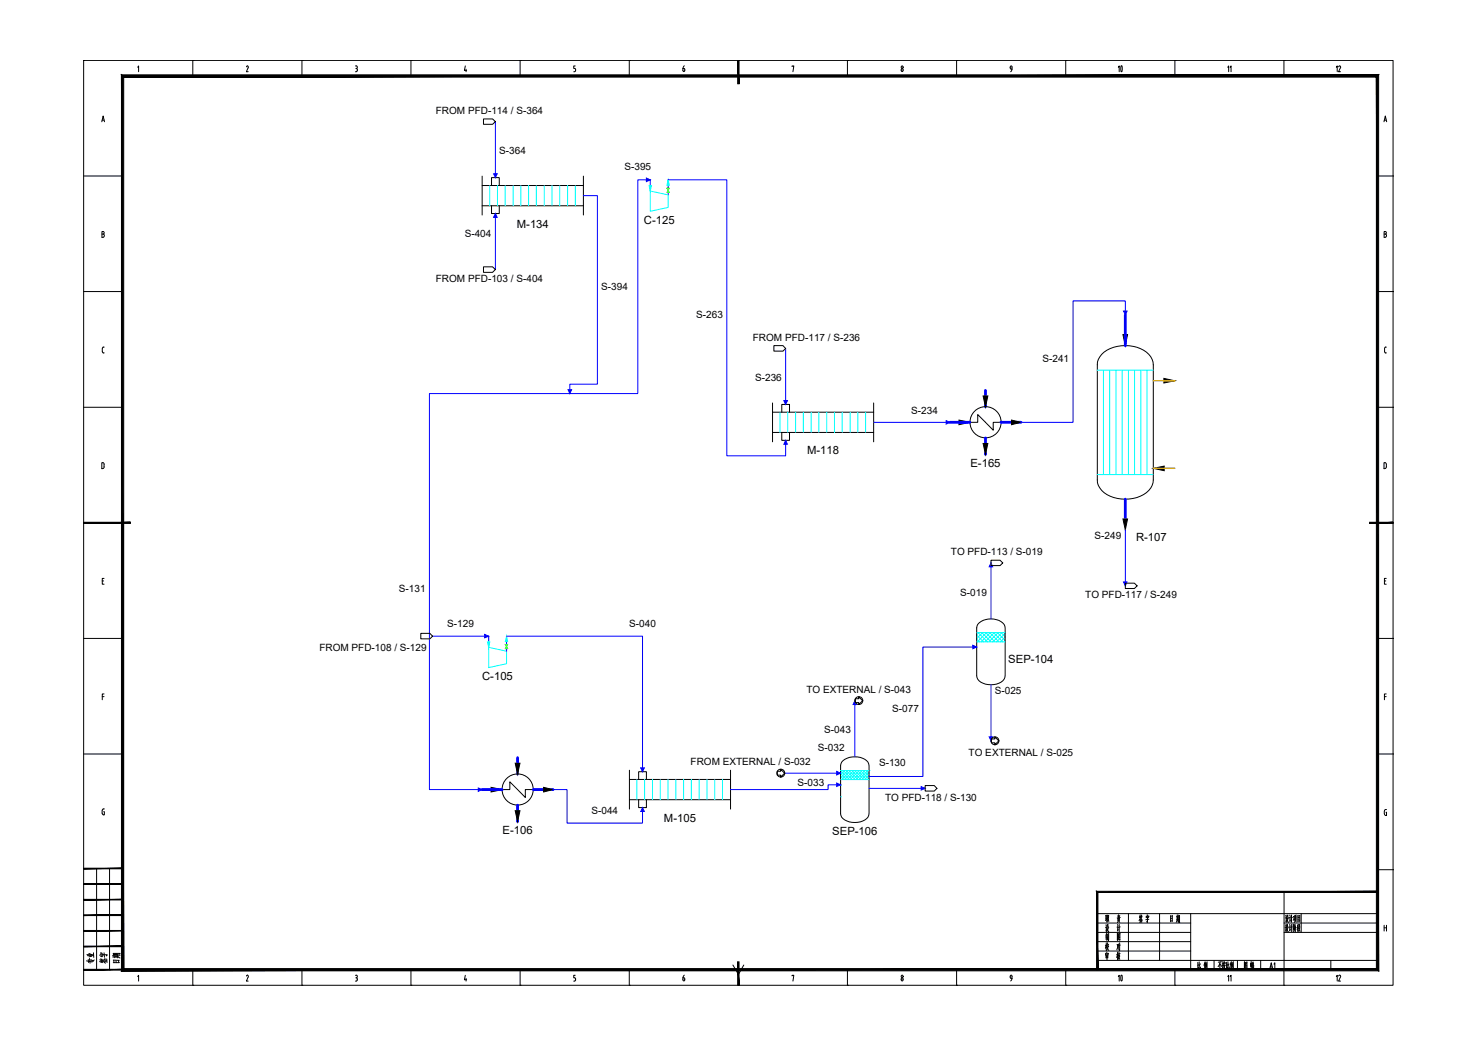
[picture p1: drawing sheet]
<svg xmlns="http://www.w3.org/2000/svg" width="420mm" height="297mm" viewBox="0 0 420 297" stroke-linecap="round" stroke-linejoin="round" font-family="sans-serif">
<g fill="none" stroke="#000" stroke-width=".28">
<path d="M23.8 17.2h372.2v262.9h-372.2zM39.1 19.1l.3-.4v1.7M54.8 17.2h.1M54.8 17.2v4.4M70.3 18.7l.3 .2v.4M70.3 18.7l-.2 .3M70.5 19.3l-.5 1.1h.6M85.8 17.2h.1M85.8 17.2v4.4M101 18.7h.3M101.2 19.5h.1M101.3 18.7l.3 .4-.3 .4 .2 .1v.4"/>
<path d="M101.6 20l-.3 .3M116.8 17.2h.1M116.8 17.2v4.4M132.3 18.7l-.3 1.3h.7M132.5 19.7v.7M147.9 17.2h.1M147.9 17.2v4.4M163.4 19.5l.2 .3M163.5 18.7h-.4v.8h.3M163.6 19.8v.2M163.6 20l-.2 .3M178.9 17.2h.1"/>
<path d="M178.9 17.2v4.4M194.1 20l.3 .3 .3-.3M194.4 19.5h-.3v.5M194.4 19.5l.3 .2-.1 .3M194.5 18.7l-.3 .7M209.9 17.2h.1M225.2 18.9v-.2h.5l-.3 1.7M240.9 17.2h.1M240.9 17.2v4.4M256.2 20l.3 .3 .2-.3M256.7 19.8v.2M256.7 19.8l-.2-.3-.3 .5"/>
<path d="M271.9 17.2h.1M271.9 17.2v4.4M287.4 19.7h.3M287.7 19.1l-.1 .8-.3 .5M287.7 19.1l-.1-.3a.43 .43 0 0 0-.4 .3 .43 .43 0 0 0 .3 .5M303 17.2h.1M303 17.2v4.4M334 17.2h.1M334 17.2v4.4M365 17.2h.1M365 17.2v4.4M28.9 34.6l.4-1.6 .4 1.6"/>
<path d="M29 34.1h.6M101 20.4h.3M163.1 20.4h.3M393.4 34.6l.4-1.6 .4 1.6M393.5 34.1h.6M23.8 50h11M391.6 50h4.4M396 50h.1M29 65.8l.6 .2v.4l-.3 .1 .4 .5-.2 .4-.5 .1zM29 66.5h.3M393.5 66.5h.3M393.8 65.8h-.3v1.7h.3"/>
<path d="M393.8 65.8l.3 .4-.3 .3 .4 .5-.4 .4M23.8 82.9h11M29.1 99.1v.8M29.1 99.9l.1 .4h.4M29.6 98.7h-.4l-.1 .4M391.6 82.9h4.4M394.1 98.7h-.4l-.1 .4v1l.5 .2M396 82.9h.1M23.8 115.8h11M391.6 115.8h4.4M396 115.8h.1M29.2 131.5h-.3v1.7h.3"/>
<path d="M29.3 131.5l.3 .5M29.6 132v.7M29.6 132.7l-.3 .5M394.1 132l-.2-.4-.5-.1v1.7l.7-.3v-.9M396 148.6h.1M29.1 165.1h.3M29.6 164.4h-.5v1.7h.5M393.6 165.1h.3M394.1 164.4h-.5v1.7h.5M23.8 181.5h11M29.1 198h.5M29.6 197.3h-.5v1.6"/>
<path d="M391.6 181.5h4.4M393.6 198h.5M394.1 197.3h-.5v1.6M396 181.5h.1M23.8 214.3h11M391.6 214.3h4.4M396 214.3h.1M29 230.4v.8M29.5 230.7h.2v.9l-.5-.1-.1-.4M29.7 229.9l-.5 .1-.1 .4M393.5 230.6v.7M393.6 231.3l.3 .5"/>
<path d="M394 230.9h.2v.9h-.3M394.2 230.1l-.5 .1-.1 .4M27.5 246.9v28.8M31.1 246.9v28.8M311.9 259.7h79.7M320.8 259.7v13.3M326.1 260l.1 .4M329.6 259.7v13.3M338.5 259.7v16M365 253.5v26.6M369.9 259.7v5.3M391.6 247.2h4.4"/>
<path d="M396 247.2h.1M39.1 277.6l.3-.4v1.7M54.8 275.7v4.4M70.3 277.2l.3 .2v.3M70.3 277.2l-.2 .2M70.5 277.8l-.5 1.1h.6M85.8 275.7v4.4M101 277.2h.3M101 278.9h.3M101.2 277.9h.1M101.3 277.2l.3 .3-.3 .4M101.3 277.9l.2 .2v.4"/>
<path d="M101.6 278.5l-.3 .3M116.8 275.7v4.4M132.3 277.2l-.3 1.3h.7M132.5 278.1v.8M147.9 275.7v4.4M163.1 278.9h.3M163.4 277.9l.2 .4M163.5 277.2h-.4v.7h.3M163.6 278.3v.2M163.6 278.5l-.2 .3M178.9 275.7v4.4M194.1 278.5l.3 .3 .3-.3"/>
<path d="M194.1 277.9v.6M194.1 277.9h.3M194.4 277.9l.3 .3-.1 .3M194.5 277.2l-.3 .7M208.4 274.3l1.5 2.7 1.5-2.7M225.2 277.4v-.2h.5l-.3 1.7M240.9 275.7v4.4M256.2 278.5l.3 .3 .2-.3M256.7 278.3v.2M256.7 278.3l-.2-.4-.3 .6M271.9 275.7v4.4M287.2 277.5l.3-.3 .2 .3"/>
<path d="M287.2 277.8l.3 .3M287.2 277.6v.2M287.7 278.1l-.4 .7M287.7 277.6v.5h-.3M303 275.7v4.4M311.9 273h79.7M311.9 262.4h26.6M311.9 265h26.6M311.9 267.7h26.6M311.9 270.3h26.6M324.1 261.6v.3M324.1 260l-.2 .9"/>
<path d="M324.1 260.5l.1 .3M324.3 261.5v.4M324.3 260.8l.5 .8M324.3 260.7l-.5 1M324.3 260.4l-.3 .1M324.4 261.3l-.3 .1M324.5 260.1l-.1 .6M324.5 260.5l.1 .3M324.5 261.5l-.1 .6M324.6 262l-.6 .2M324.7 260.4l-.3 .1M325.9 260.5l.7-.1-.1 .4"/>
<path d="M325.9 260.4l-.1 .4M326.2 261v1.2l-.2-.3M326.4 260.7l-.2 .4M326.4 260.8h-.5M326.6 261.3l-.9 .1M332.8 260.3v1.7M333.1 261l-.3 .1M333.2 261.7l-.4 .1M333.3 260.3l-.5 .2M333.3 260.3l-.1 1.6M334 275.7v4.4M334.6 260.1v1.3"/>
<path d="M334.6 261.6l-.2 .5M334.8 261.6l.1 .3M334.8 260.8h-.2M334.8 261.1h-.2M334.9 260l-.1 1.4M335 260.4l-.5 .1M335 261.4l-.6 .1M335.1 260.2l-.1 2M335.3 260.2v2l-.1-.2M335.3 260.7l-.2 .1M335.3 261.2l-.2 .1M335.3 260.3h-.2"/>
<path d="M340.5 273.5v1.7M340.8 274.9l-.4 .5M340.8 274.2l-.3 .2M340.9 273.4v1.8l.2 .2h.2v-.5M341.2 274l-.3 .6M342.5 273.8v1.7M342.6 273.4l-.3 1M342.6 274.4l.1 .3M342.7 273.7l-.2 .9M342.8 274.1l-.1 .1M342.9 274.1l-.3 1.2M342.9 273.6l-.3 .2"/>
<path d="M343 273.9v1M343.1 273.4v2l-.1-.2M345.1 273v2.7M346.8 273.9v1.5M346.9 273.4l-.6 1.4M346.9 274.1l.3 .6M347.2 273.4l-.9 .1M347.6 273.3v2.1l-.1-.2M347.7 274.3l-.3 .3M347.7 273.9l-.3 .1M347.8 273.6v.5M348 273.9l-.1 .9 .4 .6"/>
<path d="M348 273.3l.1 .3M348.2 274.4l-.4 1.1M348.3 273.7l-.5 .1M348.3 273.6l-.1 .4M348.3 274.4l-.5 .1M348.7 273.5v1.7M349 274.2l-.3 .1M349.1 273.4v1.8l.1 .2h.2v-.6M349.4 274l-.3 .6M349.9 273.7v1.7M350 273.3l-.3 1M350.1 274.4l.1 .3"/>
<path d="M350.2 273.7l-.2 .9M350.3 274l-.3 1.3M350.3 274.1h-.2M350.4 273.6l-.4 .1M350.4 273.9v.9M350.6 273.3v2.1l-.2-.3M351.8 273v2.7M353.8 275.3h.7M353.8 273.4v2M354 274.1l.4 .5M354 274.9l.2 .2M354.1 274.6l.1 .2"/>
<path d="M354.1 273.7l-.2 .6M354.3 273.9l-.2 .1M354.3 273.8l-.5 .9M354.5 273.4v2M354.5 273.5l-.7 .1M355.5 273.8v.9M355.7 273.3v2.1M355.8 273.9l-.3 .1M355.8 273.8v.9l-.1-.1M355.9 274.4v1M356 273.8v.6M356.1 274.5v.9"/>
<path d="M356.3 274.9h-.3M356.3 273.8h-.3M356.3 273.8v.4M356.3 274.2l-.3 .1M356.3 275.3l-.4 .1M356.3 273.5h-.4M356.4 274.5l-.5 .1M356.4 274.4l-.1 1M365 262.4h26.6M365 265h26.6M365.4 262.9l.2 .3M365.5 260.2l.1 .3"/>
<path d="M365.5 263.6h-.2M365.5 263.4v1.1M365.6 260.9h-.2M365.6 260.8v1M365.7 264.2l-.3 .5M365.7 263.9l.6 .9M365.7 261.5l-.2 .5M365.8 261.1l.4-.1-.6 1.2M365.8 262.8l-.1 1M365.8 261.3l.4 .9h.1M365.9 260.1l-.2 1M366 262.8l.1 .8h.2"/>
<path d="M366 262.9h-.2M366.1 260.1v.7l.2 .1M366.1 260.2l-.2 .1M366.1 263.7l-.4 .1M366.1 263.7l-.5 1.1M366.6 262.8l.1 .4M366.6 260.1l.2 .4M366.7 263.5l-.2 .1M366.7 263.4l-.1 1.1M366.7 260.8l-.2 .1M366.7 260.7v1.2M366.8 264.1l-.2 .5"/>
<path d="M366.8 261.5l-.1 .4M367.1 262.7v2.1M367.1 260.1v2.1M367.4 263.5l-.6 .1M367.4 260.8l-.5 .1M367.6 262.7v2.1M367.8 262.8v1.4l-.1-.3M367.8 260.5v.9M367.8 262.9h-.2M367.9 260.5h-.2M368 263.6l-.2 1.2M368 261.3l-.4 .3"/>
<path d="M368.1 260.5v1.1M368.1 262.9l.4 .8M368.2 262.7l-.3 1M368.2 260.8l-.3 1.4M368.2 260.2v.4M368.2 261.6l.3 .5M368.2 263.5v1.4M368.5 260.6l-.4 .1M368.5 260.5v1.1M368.5 260.1l-.5 .2M368.9 262.9v1.8M369 260.2v1.8"/>
<path d="M369 263.6l-.1 .1M369 263.3l-.1 .1M369 263.9l-.3 .3M369.1 262.8l-.2 .3M369.2 263.9l.4 .8M369.2 263.8l.3-.1-.5 1.1M369.3 262.8l-.1 .9M369.4 262.8l.2 .7M369.4 261.2l-.4 .1M369.4 260.8h-.4M369.4 262.9h-.1M369.5 260.3l-.5 .1"/>
<path d="M369.5 260.2v1.8M369.5 261.7l-.5 .1M378.3 273v2.7M393.5 263v1.7M393.5 263.7h.7M394.2 263v1.7M54.8 280.1h.1M85.8 280.1h.1M116.8 280.1h.1M147.9 280.1h.1M178.9 280.1h.1M209.9 280.1h.1"/>
<path d="M240.9 280.1h.1M271.9 280.1h.1M303 280.1h.1M334 280.1h.1M365 280.1h.1"/>
<circle cx="256.4" cy="19.1" r=".32"/>
<circle cx="256.4" cy="277.5" r=".32"/>
</g>
<g fill="#000" stroke="#000" stroke-width=".28">
<path d="M209.7 17.2l.4 6.6v-6.6zM209.7 17.2l.4 6.6h-.4z"/>
<path d="M34.5 21.3l.7 254v-253.4zM34.5 21.3l.7 254-.7 .7zM35.2 275.3l-.7 .7 356.8-.7zM34.5 276l356.8-.7 .6 .7zM391.3 21.9v253.4l.6 .7zM391.3 21.9l.6-.6v254.7zM35.2 21.9h356.1l.6-.6zM34.5 21.3h357.4l-356.7 .6z"/>
<path d="M23.8 148.4v.4l13.3-.4zM23.8 148.8l13.3-.4v.4z"/>
<path d="M389.4 148.8h6.6v-.4zM389.4 148.4h6.6l-6.6 .4z"/>
<path d="M23.8 255.8h11v-.2zM23.8 255.6h11l-11 .2z"/>
<path d="M23.8 251.4h11v-.2zM23.8 251.2h11l-11 .2z"/>
<path d="M23.8 247h11v-.2zM23.8 246.8h11l-11 .2z"/>
<path d="M312.1 253.7h79.5v-.3zM311.7 253.4h79.9l-79.5 .3zM311.7 253.4l.4 22.3v-22zM311.7 253.4l.4 22.3h-.4z"/>
<path d="M23.8 275.7h11v-.2zM23.8 275.5h11l-11 .2z"/>
<path d="M23.8 269.1h11v-.2zM23.8 268.9h11l-11 .2z"/>
<path d="M23.8 264.7h11v-.2zM23.8 264.5h11l-11 .2z"/>
<path d="M23.8 260.3h11v-.3zM23.8 260h11l-11 .3z"/>
<path d="M209.7 273.4v6.7h.4zM209.7 273.4h.4v6.7z"/>
</g>
<g fill="none" stroke="#0ff" stroke-width=".28">
<path d="M139.2 52.7v5.8M141.4 52.7v5.8M143.6 52.7v5.8M145.9 52.7v5.8M148.1 52.7v5.8M150.3 52.7v5.8M152.5 52.7v5.8M154.7 52.7v5.8M156.9 52.7v5.8M159.1 52.7v5.8M161.4 52.7v5.8M163.6 52.7v5.8"/>
<path d="M221.7 117.2v5.7M223.9 117.2v5.7M226.2 117.2v5.7M228.4 117.2v5.7M230.6 117.2v5.7M232.8 117.2v5.7M235 117.2v5.7M237.2 117.2v5.7M239.4 117.2v5.7M241.7 117.2v5.7M243.9 117.2v5.7M246.1 117.2v5.7"/>
<path d="M311.9 105.2h16M313.7 105.2v29.7M315.5 105.2v29.7M317.2 105.2v29.7M319 105.2v29.7M320.8 105.2v29.7M322.5 105.2v29.7M324.3 105.2v29.7M326.1 105.2v29.7M311.9 134.9h16M277.7 179.8l8 .1M278.1 179.8l2.6 2.6"/>
<path d="M278.2 179.8l-.5 .7M279.1 179.8l2.7 2.6M279.3 179.8l-1.6 1.7M280.2 179.8l2.7 2.6M280.4 179.8l-2.5 2.6M281.3 179.8l2.7 2.6M281.5 179.8l-2.6 2.6M282.4 179.8l2.7 2.6M282.6 179.8l-2.6 2.6M283.5 179.8l2.2 2.3M283.7 179.8l-2.6 2.6M284.6 179.8l1.1 1.2"/>
<path d="M284.8 179.8l-2.6 2.6M277.7 181.6l.8 .8M277.7 180.5l1.9 1.9M277.7 182.4h8M285.7 180l-2.4 2.4M285.7 181.1l-1.3 1.3M285.7 182.2l-.2 .2M239 219.9l1.7 1.7M239.4 219l-.4 .4M239.7 219l2.6 2.6M240.2 219l-1.2 1.2M240.5 219l2.6 2.6"/>
<path d="M241 219l-2 2.1M241.3 219l2.7 2.6M241.8 219l-2.5 2.6M242.1 219l2.7 2.6M242.7 219l-2.6 2.6M243 219l2.6 2.6M243.5 219l-2.6 2.6M243.8 219l2.6 2.6M244.3 219l-2.6 2.6M244.6 219l2.4 2.5M245.1 219l-2.6 2.6M245.4 219l1.6 1.6"/>
<path d="M245.9 219l-2.6 2.6M246.2 219l.8 .8M246.7 219l-2.6 2.6M247 219h.1M247 219.5l-2.1 2.1M247 219l-8 .1 2.5 2.5M181 221.6v5.7M183.2 221.6v5.7M185.5 221.6v5.7M187.7 221.6v5.7M189.9 221.6v5.7M192.1 221.6v5.7"/>
<path d="M194.3 221.6v5.7M196.5 221.6v5.7M198.7 221.6v5.7M201 221.6v5.7M203.2 221.6v5.7M205.4 221.6v5.7M239 221.5v.1M239 220.7l.9 .9M239 221.6h8M247 220.3l-1.2 1.3M247 221.1l-.4 .5"/>
</g>
<g fill="none" stroke="#000" stroke-width=".28">
<path d="M137.1 58.5h28.7M137.1 50.1v11M137.1 52.7h28.7M139.7 52.7v-2.2h2.2v2.2M139.7 58.5v2.2h2.2v-2.2M165.8 50.1v11M219.6 114.5v11.1M219.6 117.2h28.8M222.2 117.2v-2.2h2.2v2.2M248.4 114.5v11.1M313.2 100.7a10.3 10.3 0 0 1 13.4 0 4.4 4.4 0 0 1 1.3 3v32.7a5.8 5.8 0 0 1-4.7 5 10.4 10.4 0 0 1-10-2 4.1 4.1 0 0 1-1.3-3v-32.7a4.1 4.1 0 0 1 1.3-3zM219.6 122.9h28.8"/>
<path d="M222.2 122.9v2.3h2.2v-2.3M275.7 120h2.2v-2.2l4.4 4.5v-2.3h2.3M278.3 177.1a5.4 5.4 0 0 1 7.1 .4l.3 1v13.6a3.5 3.5 0 0 1-4 2.5 3.5 3.5 0 0 1-4-2.5v-13.6l.2-1zM178.9 218.9v11.1M207.7 218.9v11.1M239.6 216.2a5.5 5.5 0 0 1 7.1 .4l.3 1v13.7a3.5 3.5 0 0 1-4 2.5 3.5 3.5 0 0 1-4-2.5v-13.7l.3-1zM142.7 224.4h2.2v-2.2l4.4 4.5v-2.3h2.3M178.9 227.3h28.8M178.9 221.6h28.8M181.6 221.6v-2.2h2.2v2.2M181.6 227.3v2.3h2.2v-2.3"/>
<circle cx="280.2" cy="120" r="4.4"/>
<circle cx="147.2" cy="224.4" r="4.4"/>
</g>
<path d="M319.9 89.5v8.7M280.1 111v4.6M270.1 120h5.6M280.1 124.5v4.6M284.6 120h5.6M319.9 141.9v5.6M147.1 215.4v4.6M137.1 224.4h5.6M147.1 228.9v4.6M151.6 224.4h5.6" fill="none" stroke="#00f" stroke-width=".8"/>
<path d="M319.2 95.1h1.3l-.6 3.1zM279.5 112.6h1.3l-.7 3zM330.9 107.6l3.1 .6-3.1 .7zM272.6 119.4l3.1 .6-3.1 .7zM279.5 126.1h1.3l-.7 3zM287.6 119.4l2.6 .6-2.6 .7zM327.9 133.1l3-.6v1.3zM319.2 147.5h1.3l-.6 3.1zM139.6 223.8l3.1 .6-3.1 .7zM146.5 216.9h1.3l-.7 3.1zM146.5 230.4h1.3l-.7 3.1zM154.5 223.8l2.7 .6-2.7 .7z" fill="#000" stroke="#000" stroke-width=".28"/>
<!-- layer: EQUIPMENT -->
<path d="M184.9 54.3l5 1.1v3.6l-5 1.1zM184.9 52.8v1.5M138.9 184l5.1 1.1v3.6l-5.1 1.1zM138.9 182.5v1.5M239 219.8h.1M239 223.2h.1M239 226.5h.1M247 220.7h.1M247 224.1h.1" fill="none" stroke="#0ff" stroke-width=".28"/>
<path d="M184.9 51.1v1.7M189.9 51.1v2.4M189.9 54.7v.7M138.9 180.8v1.7M144 180.8v2.4M144 184.4v.7" fill="none" stroke="#00f" stroke-width=".28"/>
<path d="M189.6 53.5h.7l-.7 1.2h.7zM143.6 183.2h.7l-.7 1.2h.7z" fill="none" stroke="#0f0" stroke-width=".28"/>
<g fill="#0ff" stroke="#0ff" stroke-width=".28">
<path d="M138.6 182.5h.6l-.3 1.5z"/>
<path d="M144 180.8l.3 1.6h-.6z"/>
<path d="M184.5 52.8h.7l-.3 1.5z"/>
<path d="M189.9 51.1l.4 1.5h-.7z"/>
</g>
<path d="M327.9 108.2h6.1M327.9 133.1h6.1h-3.1" fill="none" stroke="#ffbf00" stroke-width=".38"/>
<!-- layer: STREAM -->
<g fill="none" stroke="#00f" stroke-width=".28">
<path d="M140.8 34.6v15.9M165.8 55.6h4v53.6h-7.8v2.7M184.9 51.1h-3.6v60.8h-19.3M189.9 51.1h16.7v78.5h16.7v-4.4M140.8 60.7v15.9M223.3 99v16M319.9 89.5v-4h-14.9v34.5h-14.8M162 111.9h-39.9v112.5h15M248.4 120h21.7M319.9 150.6v15.9M281.7 160v15.9M123 180.8h15.9"/>
<path d="M144 180.8h38.7v38.6M243 199.2v15.9M277.7 183.9h-15.3v36.8h-15.4M281.7 194.6v16M223 219.8h16M157.2 224.4h4v9.6h21.5v-4.4M239 223.1h-3.6v1.3h-27.7M247 224.1h16"/>
</g>
<!-- layer: STREAM_ARROW -->
<g fill="#00f" stroke="#00f" stroke-width=".28">
<path d="M281.7 160l.5 1.1h-1z"/>
<path d="M281.2 209.5h1l-.5 1.1z"/>
<path d="M237.9 219.3l1.1 .5-1.1 .5z"/>
<path d="M237.9 222.6l1.1 .5-1.1 .4z"/>
<path d="M182.1 218.3h1.1l-.5 1.1z"/>
<path d="M243 199.2l.5 1.1h-1z"/>
<path d="M182.7 229.6l.5 1.1h-1.1z"/>
<path d="M276.5 183.4l1.2 .5-1.2 .5z"/>
<path d="M137.8 180.3l1.1 .5-1.1 .5z"/>
<path d="M261.9 223.6l1.1 .5-1.1 .5z"/>
<path d="M136 224l1.1 .4-1.1 .5z"/>
<path d="M269 119.6l1.1 .4-1.1 .6z"/>
<path d="M222.8 113.9h1l-.5 1.1z"/>
<path d="M319.4 88.4h1l-.5 1.1z"/>
<path d="M319.4 165.4h1l-.5 1.1z"/>
<path d="M223.3 125.2l.5 1.1h-1z"/>
<path d="M140.3 49.4h1l-.5 1.1z"/>
<path d="M161.5 110.8h1l-.5 1.1z"/>
<path d="M183.8 50.6l1.1 .5-1.1 .5z"/>
<path d="M140.8 60.7l.5 1.1h-1z"/>
</g>
<!-- layer: CONNECTOR -->
<g fill="none" stroke="#000" stroke-width=".28">
<path d="M137.4 33.8h2.6l.8 .8-.8 .7h-2.6zM137.4 75.8h2.6l.8 .8-.8 .8h-2.6zM220 98.2h2.6l.7 .8-.7 .8h-2.6zM281.7 159.2h2.6l.8 .8-.8 .8h-2.6zM319.9 165.8h2.6l.7 .7-.7 .8h-2.6zM119.6 180h2.6l.8 .8-.8 .8h-2.6zM243.1 198.6h1v-.5l1.1 1.1-1.1 1.1v-.6h-1zM221 219.2h.9v-.5l1.1 1.1-1.1 1.1v-.6h-.9zM281.8 210h1v-.5l1.1 1.1-1.1 1.1v-.6h-1zM263 223.3h2.6l.7 .8-.7 .8h-2.6z"/>
<circle cx="244.1" cy="199.1" r="1.12"/>
<circle cx="222" cy="219.8" r="1.12"/>
<circle cx="282.8" cy="210.6" r="1.12"/>
</g>
<g font-size="6.6">
<text x="315.7" y="22.2">10</text>
<text x="315.7" y="280.8">10</text>
</g>
<g font-size="5.3">
<text x="312.9" y="266">设 计</text>
<text x="313.3" y="268.5">制 图</text>
<text x="27.5" y="275.2" transform="rotate(-90 27.5 275.2)">专业</text>
<text x="31.4" y="275.2" transform="rotate(-90 31.4 275.2)">签字</text>
<text x="34.9" y="274.8" transform="rotate(-90 34.9 274.8)">日期</text>
<text x="312.9" y="271.3">校 对</text>
</g>
<g font-size="4.4">
<text x="378.5" y="21.5">12</text>
<text x="363.4" y="276.6" transform="rotate(-90 363.4 276.6)">A1</text>
<text x="382.1" y="280.1" transform="rotate(-90 382.1 280.1)">12</text>
</g>
<g font-size="4">
<text x="351" y="21.5" transform="rotate(-90 351 21.5)">11</text>
<text x="351" y="280.1" transform="rotate(-90 351 280.1)">11</text>
</g>
<g font-size="3.2">
<text x="146.9" y="64.7">M-134</text>
<text x="183" y="63.6">C-125</text>
<text x="229.4" y="129.1">M-118</text>
<text x="275.9" y="132.7">E-165</text>
<text x="322.9" y="153.8">R-107</text>
<text x="286.6" y="188.5">SEP-104</text>
<text x="137.1" y="193.3">C-105</text>
<text x="188.8" y="233.5">M-105</text>
<text x="142.9" y="237.1">E-106</text>
<text x="236.6" y="237.3">SEP-106</text>
</g>
<g font-size="2.8">
<text x="123.9" y="32.4">FROM PFD-114 / S-364</text>
<text x="141.9" y="43.9">S-364</text>
<text x="177.5" y="48.5">S-395</text>
<text x="132.1" y="67.3">S-404</text>
<text x="123.9" y="80.2">FROM PFD-103 / S-404</text>
<text x="170.9" y="82.4">S-394</text>
<text x="197.9" y="90.4">S-263</text>
<text x="214" y="96.8">FROM PFD-117 / S-236</text>
<text x="296.4" y="102.8">S-241</text>
<text x="214.7" y="108.3">S-236</text>
<text x="259.1" y="117.6">S-234</text>
<text x="311.2" y="153.3">S-249</text>
<text x="270.3" y="157.8">TO PFD-113 / S-019</text>
<text x="113.4" y="168.2">S-131</text>
<text x="273" y="169.3">S-019</text>
<text x="308.5" y="170.1">TO PFD-117 / S-249</text>
<text x="127.2" y="178.2">S-129</text>
<text x="178.9" y="178.2">S-040</text>
<text x="90.8" y="185.1">FROM PFD-108 / S-129</text>
<text x="229.3" y="197">TO EXTERNAL / S-043</text>
<text x="282.8" y="197.3">S-025</text>
<text x="253.6" y="202.3">S-077</text>
<text x="234.3" y="208.5">S-043</text>
<text x="232.5" y="213.6">S-032</text>
<text x="275.4" y="214.8">TO EXTERNAL / S-025</text>
<text x="196.3" y="217.6">FROM EXTERNAL / S-032</text>
<text x="249.9" y="217.9">S-130</text>
<text x="226.7" y="223.4">S-033</text>
<text x="251.6" y="227.6">TO PFD-118 / S-130</text>
<text x="168.1" y="231.3">S-044</text>
</g>
</svg>
